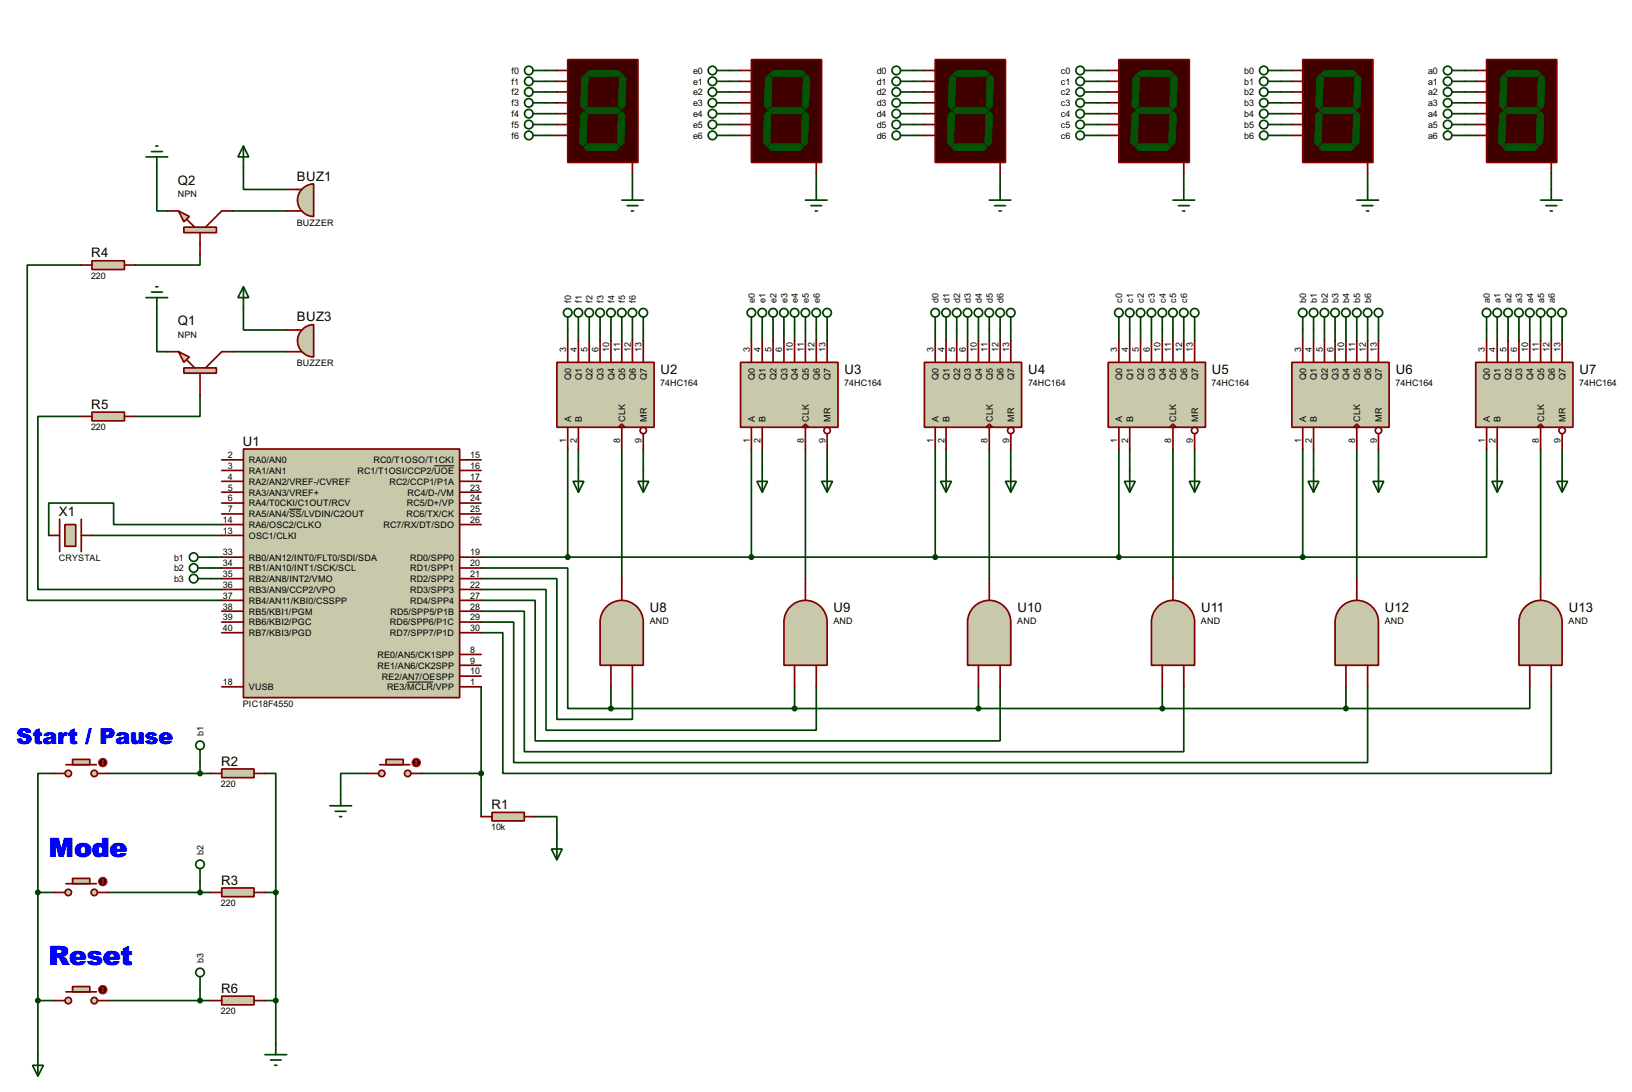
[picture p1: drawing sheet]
<svg xmlns="http://www.w3.org/2000/svg" width="383mm" height="256mm" viewBox="0 0 383 256" stroke-linecap="round" stroke-linejoin="round" font-family="sans-serif">
<g fill="none" stroke="#004000" stroke-width=".4">
<path d="M128.3 19.1h2.6M128.3 16.6h2.6M171.5 19.1h2.5M171.5 16.6h2.5M214.7 19.1h2.5M214.7 16.6h2.5M257.9 19.1h2.5M257.9 16.6h2.5M301 19.1h2.6M301 16.6h2.6M344.2 19.1h2.6M344.2 16.6h2.6"/>
<path d="M36.9 39.4v10.2h2.5M57.2 39.4v5.1h10.2M128.3 31.8h2.6M128.3 29.3h2.6M128.3 26.7h2.6M128.3 24.2h2.6M128.3 21.6h2.6M171.5 31.8h2.5M171.5 29.3h2.5M171.5 26.7h2.5M171.5 24.2h2.5M171.5 21.6h2.5"/>
<path d="M214.7 31.8h2.5M214.7 29.3h2.5M214.7 26.7h2.5M214.7 24.2h2.5M214.7 21.6h2.5M257.9 31.8h2.5M257.9 29.3h2.5M257.9 26.7h2.5M257.9 24.2h2.5M257.9 21.6h2.5M301 31.8h2.6M301 29.3h2.6"/>
<path d="M301 26.7h2.6M301 24.2h2.6M301 21.6h2.6M344.2 31.8h2.6M344.2 29.3h2.6M344.2 26.7h2.6M344.2 24.2h2.6M344.2 21.6h2.6M47 59.7v2.6h-15.2M54.7 49.6h12.7M148.6 40.7v3.8M191.8 40.7v3.8"/>
<path d="M235 40.7v3.8M278.2 40.7v3.8M321.4 40.7v3.8M364.5 40.7v3.8M19.1 62.3h-12.7v78.7h45.7M36.9 72.4v10.2h2.5M57.2 72.4v5.1h10.2M133.4 77.5v2.6M135.9 77.5v2.6M138.5 77.5v2.6M141 77.5v2.6M143.6 77.5v2.6"/>
<path d="M146.1 77.5v2.6M148.6 77.5v2.6M151.2 77.5v2.6M176.6 77.5v2.6M179.1 77.5v2.6M181.7 77.5v2.6M184.2 77.5v2.6M186.7 77.5v2.6M189.3 77.5v2.6M191.8 77.5v2.6M194.4 77.5v2.6M219.8 77.5v2.6"/>
<path d="M222.3 77.5v2.6M224.8 77.5v2.6M227.4 77.5v2.6M229.9 77.5v2.6M232.5 77.5v2.6M235 77.5v2.6M237.5 77.5v2.6M262.9 77.5v2.6M265.5 77.5v2.6M268 77.5v2.6M270.6 77.5v2.6M273.1 77.5v2.6"/>
<path d="M275.6 77.5v2.6M278.2 77.5v2.6M280.7 77.5v2.6M306.1 77.5v2.6M308.7 77.5v2.6M311.2 77.5v2.6M313.7 77.5v2.6M316.3 77.5v2.6M318.8 77.5v2.6M321.4 77.5v2.6M323.9 77.5v2.6M349.3 77.5v2.6"/>
<path d="M351.8 77.5v2.6M354.4 77.5v2.6M356.9 77.5v2.6M359.5 77.5v2.6M362 77.5v2.6M364.5 77.5v2.6M367.1 77.5v2.6M19.1 97.8h-10.2v40.7h43.2M47 92.8v5h-15.2M54.7 82.6h12.7M133.4 105.5v25.4M135.9 105.5v5"/>
<path d="M146.1 105.5v30.4M151.2 105.5v5M176.6 105.5v25.4M179.1 105.5v5M189.3 105.5v30.4M194.4 105.5v5M219.8 105.5v25.4M222.3 105.5v5M232.5 105.5v30.4M237.5 105.5v5M262.9 105.5v25.4M265.5 105.5v5"/>
<path d="M275.6 105.5v30.4M280.7 105.5v5M306.1 105.5v25.4M308.7 105.5v5M318.8 105.5v30.4M323.9 105.5v5M349.3 105.5v25.4h-43.2M351.8 105.5v5M362 105.5v30.4M367.1 105.5v5M21.6 125.8h30.5M49.6 130.9h2.5"/>
<path d="M49.6 133.4h2.5M49.6 135.9h2.5M52.1 123.2h-25.4v-5h-15.2v7.6M113.1 135.9h17.8v33.1h17.7v-7.7M113.1 138.5h15.2v33h63.5v-10.2M113.1 133.4h20.3v33h10.2M113.1 130.9h193M113.1 141h12.7v33h109.2v-12.7M113.1 143.6h10.1v33h155v-15.3M113.1 146.1h7.6v33h200.7v-17.8M113.1 148.6h5.1v33.1h246.3v-20.4M47 179.1v2.6"/>
<path d="M113.1 161.3v30.5M143.6 161.3v5.1M143.6 166.4h172.7M186.7 161.3v5.1M229.9 161.3v5.1M273.1 161.3v5.1M316.3 161.3v5.1M359.5 161.3v5.1h-43.2M12.8 181.7h-3.9v27.9M25.5 181.7h24.1M62.3 181.7h2.5v27.9M86.4 181.7h-6.3v5"/>
<path d="M99.1 181.7h14M125.8 191.8h5.1v5.1M8.9 209.6h3.9M8.9 209.6v38.1M25.5 209.6h24.1M47 207.1v2.5M62.3 209.6h2.5M64.8 209.6v35.6M8.9 235h3.9M25.5 235h24.1M47 232.5v2.5M62.3 235h2.5"/>
</g>
<path d="M57.2 105.5h50.8v58.4h-50.8z" fill="#c8c8aa" stroke="#800000" stroke-width=".4"/>
<g fill="none" stroke="#800000" stroke-width=".4">
<path d="M52.1 108h5.1M52.1 110.5h5.1M52.1 113.1h5.1M52.1 115.6h5.1M52.1 118.2h5.1M108 108h5.1M108 110.5h5.1M108 113.1h5.1M108 115.6h5.1M108 118.2h5.1M14 122v7.6M19.1 122v7.6"/>
<path d="M52.1 120.7h5.1M52.1 123.2h5.1M52.1 125.8h5.1M52.1 130.9h5.1M52.1 133.4h5.1M52.1 135.9h5.1M52.1 138.5h5.1M108 120.7h5.1M108 123.2h5.1M108 130.9h5.1M108 133.4h5.1M108 135.9h5.1"/>
<path d="M108 138.5h5.1M52.1 141h5.1M52.1 143.6h5.1M52.1 146.1h5.1M52.1 148.6h5.1M108 141h5.1M108 143.6h5.1M108 146.1h5.1M108 148.6h5.1M108 153.7h5.1M108 156.3h5.1M108 158.8h5.1"/>
<path d="M52.1 161.3h5.1M108 161.3h5.1"/>
</g>
<path d="M68 119.6h2.9M102 109.4h4.7M95.7 160.2h6.1" fill="none" stroke="#000" stroke-width=".23"/>
<path d="M15.3 123.2h2.5v5.1h-2.5z" fill="#c8c8aa" stroke="#800000" stroke-width=".4"/>
<path d="M11.5 125.8h2.5M19.1 125.8h2.5" fill="none" stroke="#800000" stroke-width=".4"/>
<path d="M130.9 85.1h22.8v15.3h-22.8z" fill="#c8c8aa" stroke="#800000" stroke-width=".4"/>
<g fill="none" stroke="#800000" stroke-width=".4">
<path d="M133.4 80.1v5M135.9 80.1v5M138.5 80.1v5M141 80.1v5M143.6 80.1v5M146.1 80.1v5M148.6 80.1v5M151.2 80.1v5M133.4 100.4v5.1M135.9 100.4v5.1M145.3 100.4l.8-.8 .8 .8zM146.1 100.4v5.1"/>
<path d="M151.2 101.9v3.6"/>
<circle cx="151.1" cy="101.1" r=".75"/>
</g>
<path d="M174 85.1h22.9v15.3h-22.9z" fill="#c8c8aa" stroke="#800000" stroke-width=".4"/>
<g fill="none" stroke="#800000" stroke-width=".4">
<path d="M176.6 80.1v5M179.1 80.1v5M181.7 80.1v5M184.2 80.1v5M186.7 80.1v5M189.3 99.6l.7 .8h-1.5zM189.3 80.1v5M191.8 80.1v5M194.4 80.1v5M176.6 100.4v5.1M179.1 100.4v5.1M189.3 100.4v5.1"/>
<path d="M194.4 101.9v3.6"/>
<circle cx="194.3" cy="101.1" r=".75"/>
</g>
<path d="M217.2 85.1h22.9v15.3h-22.9z" fill="#c8c8aa" stroke="#800000" stroke-width=".4"/>
<g fill="none" stroke="#800000" stroke-width=".4">
<path d="M219.8 80.1v5M222.3 80.1v5M224.8 80.1v5M227.4 80.1v5M229.9 80.1v5M232.5 80.1v5M235 80.1v5M237.5 80.1v5M219.8 100.4v5.1M222.3 100.4v5.1M231.7 100.4l.8-.8 .7 .8zM232.5 100.4v5.1"/>
<path d="M237.5 101.9v3.6"/>
<circle cx="237.5" cy="101.1" r=".75"/>
</g>
<path d="M260.4 85.1h22.9v15.3h-22.9z" fill="#c8c8aa" stroke="#800000" stroke-width=".4"/>
<g fill="none" stroke="#800000" stroke-width=".4">
<path d="M262.9 80.1v5M265.5 80.1v5M268 80.1v5M270.6 80.1v5M273.1 80.1v5M275.6 99.6l.8 .8h-1.5zM275.6 80.1v5M278.2 80.1v5M280.7 80.1v5M262.9 100.4v5.1M265.5 100.4v5.1M275.6 100.4v5.1"/>
<path d="M280.7 101.9v3.6"/>
<circle cx="280.7" cy="101.1" r=".75"/>
</g>
<path d="M303.6 85.1h22.8v15.3h-22.8z" fill="#c8c8aa" stroke="#800000" stroke-width=".4"/>
<g fill="none" stroke="#800000" stroke-width=".4">
<path d="M306.1 80.1v5M308.7 80.1v5M311.2 80.1v5M313.7 80.1v5M316.3 80.1v5M318.8 80.1v5M321.4 80.1v5M323.9 80.1v5M306.1 100.4v5.1M308.7 100.4v5.1M318.1 100.4l.7-.8 .8 .8zM318.8 100.4v5.1"/>
<path d="M323.9 101.9v3.6"/>
<circle cx="323.9" cy="101.1" r=".75"/>
</g>
<path d="M346.8 85.1h22.8v15.3h-22.8z" fill="#c8c8aa" stroke="#800000" stroke-width=".4"/>
<g fill="none" stroke="#800000" stroke-width=".4">
<path d="M349.3 80.1v5M351.8 80.1v5M354.4 80.1v5M356.9 80.1v5M359.5 80.1v5M362 80.1v5M364.5 80.1v5M367.1 80.1v5M349.3 100.4v5.1M351.8 100.4v5.1M361.2 100.4l.8-.8 .8 .8zM362 100.4v5.1"/>
<path d="M367.1 101.9v3.6"/>
<circle cx="367" cy="101.1" r=".75"/>
</g>
<path d="M142.2 142.8a5.1 5.1 0 0 1 5.6-1.5 5.1 5.1 0 0 1 3.4 4.8v10.2h-10.2v-10.2a5.1 5.1 0 0 1 1.2-3.3z" fill-rule="evenodd" fill="#c8c8aa" stroke="#800000" stroke-width=".4"/>
<path d="M146.1 135.9v5.1M143.6 156.3v5M148.6 156.3v5" fill="none" stroke="#800000" stroke-width=".4"/>
<path d="M186 142.2a5.1 5.1 0 0 1 5.4-.7 5.1 5.1 0 0 1 3 4.6v10.2h-10.2v-10.2a5.1 5.1 0 0 1 1.8-3.9z" fill-rule="evenodd" fill="#c8c8aa" stroke="#800000" stroke-width=".4"/>
<path d="M189.3 135.9v5.1M186.7 156.3v5M191.8 156.3v5" fill="none" stroke="#800000" stroke-width=".4"/>
<path d="M228.6 142.8a5.1 5.1 0 0 1 5.6-1.5 5.1 5.1 0 0 1 3.3 4.8v10.2h-10.1v-10.2a5.1 5.1 0 0 1 1.2-3.3z" fill-rule="evenodd" fill="#c8c8aa" stroke="#800000" stroke-width=".4"/>
<path d="M232.5 135.9v5.1M229.9 156.3v5M235 156.3v5" fill="none" stroke="#800000" stroke-width=".4"/>
<path d="M272.4 142.2a5.1 5.1 0 0 1 5.4-.7 5.1 5.1 0 0 1 2.9 4.6v10.2h-10.1v-10.2a5.1 5.1 0 0 1 1.8-3.9z" fill-rule="evenodd" fill="#c8c8aa" stroke="#800000" stroke-width=".4"/>
<path d="M275.6 135.9v5.1M273.1 156.3v5M278.2 156.3v5" fill="none" stroke="#800000" stroke-width=".4"/>
<path d="M314.9 142.8a5.1 5.1 0 0 1 5.7-1.5 5.1 5.1 0 0 1 3.3 4.8v10.2h-10.2v-10.2a5.1 5.1 0 0 1 1.2-3.3z" fill-rule="evenodd" fill="#c8c8aa" stroke="#800000" stroke-width=".4"/>
<path d="M318.8 135.9v5.1M316.3 156.3v5M321.4 156.3v5" fill="none" stroke="#800000" stroke-width=".4"/>
<path d="M358.7 142.2a5.1 5.1 0 0 1 5.4-.7 5.1 5.1 0 0 1 3 4.6v10.2h-10.2v-10.2a5.1 5.1 0 0 1 1.8-3.9z" fill-rule="evenodd" fill="#c8c8aa" stroke="#800000" stroke-width=".4"/>
<path d="M362 135.9v5.1M359.5 156.3v5M364.5 156.3v5" fill="none" stroke="#800000" stroke-width=".4"/>
<g fill="#004000" stroke="#004000" stroke-width=".4">
<circle cx="133.4" cy="130.9" r=".5"/>
<circle cx="176.5" cy="130.9" r=".5"/>
<circle cx="219.7" cy="130.9" r=".5"/>
<circle cx="262.9" cy="130.9" r=".5"/>
<circle cx="306.1" cy="130.9" r=".5"/>
<circle cx="143.5" cy="166.4" r=".5"/>
<circle cx="186.7" cy="166.4" r=".5"/>
<circle cx="229.9" cy="166.4" r=".5"/>
<circle cx="273.1" cy="166.4" r=".5"/>
<circle cx="316.2" cy="166.4" r=".5"/>
</g>
<g fill="none" stroke="#004000" stroke-width=".4">
<path d="M134.7 113.1h2.5l-1.3 2.5zM135.9 110.5v5.1M149.9 113.1h2.6l-1.3 2.5zM151.2 110.5v5.1M177.9 113.1h2.5l-1.3 2.5zM179.1 110.5v5.1M193.1 113.1h2.5l-1.2 2.5zM194.4 110.5v5.1M221 113.1h2.6l-1.3 2.5zM222.3 110.5v5.1M236.3 113.1h2.5l-1.3 2.5zM237.5 110.5v5.1"/>
<path d="M264.2 113.1h2.6l-1.3 2.5zM265.5 110.5v5.1M279.5 113.1h2.5l-1.3 2.5zM280.7 110.5v5.1M307.4 113.1h2.5l-1.2 2.5zM308.7 110.5v5.1M322.6 113.1h2.6l-1.3 2.5zM323.9 110.5v5.1M350.6 113.1h2.5l-1.3 2.5zM351.8 110.5v5.1M365.8 113.1h2.6l-1.3 2.5zM367.1 110.5v5.1"/>
</g>
<path d="M133.4 14h16.5v24.2h-16.5z" fill="#400000" stroke="#800000" stroke-width=".4"/>
<g fill="#035205" stroke="#035205" stroke-width=".23">
<path d="M138.5 16.6h6.8l.8 .7-.8 .8h-6.8l-.8-.8z" fill-rule="evenodd"/>
<path d="M145.6 18.3l.8-.7 .7 .7-.2 6.6-.8 .8-.8-.8z" fill-rule="evenodd"/>
<path d="M137.5 26l.7-.8h6.9l.8 .8-.8 .7h-6.9z" fill-rule="evenodd"/>
<path d="M136.7 18.3l.8-.7 .7 .7-.2 6.6-.8 .8-.7-.8z" fill-rule="evenodd"/>
<path d="M145.3 27l.8-.8 .8 .8-.3 6.6-.7 .7-.8-.7z" fill-rule="evenodd"/>
<path d="M137.2 34.6l.8-.8h6.8l.8 .8-.8 .8h-6.8z" fill-rule="evenodd"/>
<path d="M136.5 27l.7-.8 .8 .8-.3 6.6-.7 .7-.8-.7z" fill-rule="evenodd"/>
</g>
<path d="M130.9 16.6h2.5M130.9 19.1h2.5M130.9 21.6h2.5M130.9 24.2h2.5M130.9 26.7h2.5M130.9 29.3h2.5M130.9 31.8h2.5M148.6 38.2v2.5" fill="none" stroke="#800000" stroke-width=".4"/>
<path d="M176.6 14h16.5v24.2h-16.5z" fill="#400000" stroke="#800000" stroke-width=".4"/>
<g fill="#035205" stroke="#035205" stroke-width=".23">
<path d="M180.9 17.3l.8-.7h6.8l.8 .7-.8 .8h-6.8z" fill-rule="evenodd"/>
<path d="M188.8 18.3l.7-.7 .8 .7-.3 6.6-.7 .8-.8-.8z" fill-rule="evenodd"/>
<path d="M180.6 26l.8-.8h6.9l.7 .8-.7 .7h-6.9z" fill-rule="evenodd"/>
<path d="M179.9 18.3l.7-.7 .8 .7-.2 6.6-.8 .8-.8-.8z" fill-rule="evenodd"/>
<path d="M188.5 27l.8-.8 .7 .8-.2 6.6-.8 .7-.7-.7z" fill-rule="evenodd"/>
<path d="M180.4 34.6l.8-.8h6.8l.8 .8-.8 .8h-6.8z" fill-rule="evenodd"/>
<path d="M179.6 27l.8-.8 .8 .8-.3 6.6-.8 .7-.7-.7z" fill-rule="evenodd"/>
</g>
<path d="M174 16.6h2.6M174 19.1h2.6M174 21.6h2.6M174 24.2h2.6M174 26.7h2.6M174 29.3h2.6M174 31.8h2.6M191.8 38.2v2.5" fill="none" stroke="#800000" stroke-width=".4"/>
<path d="M219.8 14h16.5v24.2h-16.5z" fill="#400000" stroke="#800000" stroke-width=".4"/>
<g fill="#035205" stroke="#035205" stroke-width=".23">
<path d="M224.1 17.3l.7-.7h6.9l.8 .7-.8 .8h-6.9z" fill-rule="evenodd"/>
<path d="M232 18.3l.7-.7 .8 .7-.3 6.6-.7 .8-.8-.8z" fill-rule="evenodd"/>
<path d="M224.6 25.2h6.8l.8 .8-.8 .7h-6.8l-.8-.7z" fill-rule="evenodd"/>
<path d="M223.1 18.3l.7-.7 .8 .7-.3 6.6-.7 .8-.8-.8z" fill-rule="evenodd"/>
<path d="M231.7 27l.8-.8 .7 .8-.2 6.6-.8 .7-.8-.7z" fill-rule="evenodd"/>
<path d="M223.6 34.6l.7-.8h6.9l.8 .8-.8 .8h-6.9z" fill-rule="evenodd"/>
<path d="M222.8 27l.8-.8 .7 .8-.2 6.6-.8 .7-.7-.7z" fill-rule="evenodd"/>
</g>
<path d="M217.2 16.6h2.6M217.2 19.1h2.6M217.2 21.6h2.6M217.2 24.2h2.6M217.2 26.7h2.6M217.2 29.3h2.6M217.2 31.8h2.6M235 38.2v2.5" fill="none" stroke="#800000" stroke-width=".4"/>
<path d="M262.9 14h16.6v24.2h-16.6z" fill="#400000" stroke="#800000" stroke-width=".4"/>
<g fill="#035205" stroke="#035205" stroke-width=".23">
<path d="M267.3 17.3l.7-.7h6.9l.7 .7-.7 .8h-6.9z" fill-rule="evenodd"/>
<path d="M275.9 17.6l.8 .7-.3 6.6-.8 .8-.7-.8 .2-6.6z" fill-rule="evenodd"/>
<path d="M267 26l.8-.8h6.8l.8 .8-.8 .7h-6.8z" fill-rule="evenodd"/>
<path d="M266.2 18.3l.8-.7 .8 .7-.3 6.6-.7 .8-.8-.8z" fill-rule="evenodd"/>
<path d="M275.6 26.2l.8 .8-.2 6.6-.8 .7-.8-.7 .3-6.6z" fill-rule="evenodd"/>
<path d="M267.5 33.8h6.9l.7 .8-.7 .8h-6.9l-.7-.8z" fill-rule="evenodd"/>
<path d="M266 27l.8-.8 .7 .8-.2 6.6-.8 .7-.8-.7z" fill-rule="evenodd"/>
</g>
<path d="M260.4 16.6h2.5M260.4 19.1h2.5M260.4 21.6h2.5M260.4 24.2h2.5M260.4 26.7h2.5M260.4 29.3h2.5M260.4 31.8h2.5M278.2 38.2v2.5" fill="none" stroke="#800000" stroke-width=".4"/>
<path d="M306.1 14h16.5v24.2h-16.5z" fill="#400000" stroke="#800000" stroke-width=".4"/>
<g fill="#035205" stroke="#035205" stroke-width=".23">
<path d="M310.4 17.3l.8-.7h6.9l.7 .7-.7 .8h-6.9z" fill-rule="evenodd"/>
<path d="M319.1 17.6l.7 .7-.2 6.6-.8 .8-.7-.8 .2-6.6z" fill-rule="evenodd"/>
<path d="M310.2 26l.8-.8h6.8l.8 .8-.8 .7h-6.8z" fill-rule="evenodd"/>
<path d="M309.4 18.3l.8-.7 .8 .7-.3 6.6-.8 .8-.7-.8z" fill-rule="evenodd"/>
<path d="M318.1 27l.7-.8 .8 .8-.3 6.6-.7 .7-.8-.7z" fill-rule="evenodd"/>
<path d="M310.7 33.8h6.9l.7 .8-.7 .8h-6.9l-.8-.8z" fill-rule="evenodd"/>
<path d="M309.9 26.2l.8 .8-.3 6.6-.7 .7-.8-.7 .3-6.6z" fill-rule="evenodd"/>
</g>
<path d="M303.6 16.6h2.5M303.6 19.1h2.5M303.6 21.6h2.5M303.6 24.2h2.5M303.6 26.7h2.5M303.6 29.3h2.5M303.6 31.8h2.5M321.4 38.2v2.5" fill="none" stroke="#800000" stroke-width=".4"/>
<path d="M349.3 14h16.5v24.2h-16.5z" fill="#400000" stroke="#800000" stroke-width=".4"/>
<g fill="#035205" stroke="#035205" stroke-width=".23">
<path d="M353.6 17.3l.8-.7h6.8l.8 .7-.8 .8h-6.8z" fill-rule="evenodd"/>
<path d="M361.5 18.3l.8-.7 .7 .7-.2 6.6-.8 .8-.8-.8z" fill-rule="evenodd"/>
<path d="M353.4 26l.7-.8h6.9l.8 .8-.8 .7h-6.9z" fill-rule="evenodd"/>
<path d="M353.4 17.6l.7 .7-.2 6.6-.8 .8-.7-.8 .2-6.6z" fill-rule="evenodd"/>
<path d="M361.2 27l.8-.8 .8 .8-.3 6.6-.7 .7-.8-.7z" fill-rule="evenodd"/>
<path d="M353.9 33.8h6.8l.8 .8-.8 .8h-6.8l-.8-.8z" fill-rule="evenodd"/>
<path d="M352.4 27l.7-.8 .8 .8-.3 6.6-.7 .7-.8-.7z" fill-rule="evenodd"/>
</g>
<path d="M346.8 16.6h2.5M346.8 19.1h2.5M346.8 21.6h2.5M346.8 24.2h2.5M346.8 26.7h2.5M346.8 29.3h2.5M346.8 31.8h2.5M364.5 38.2v2.5" fill="none" stroke="#800000" stroke-width=".4"/>
<g fill="none" stroke="#004000" stroke-width=".4">
<path d="M125.3 19.1h3M125.3 16.6h3M168.5 19.1h3M168.5 16.6h3M211.6 19.1h3.1M211.6 16.6h3.1M254.8 19.1h3.1M254.8 16.6h3.1M298 19.1h3M298 16.6h3M341.2 19.1h3M341.2 16.6h3"/>
<path d="M125.3 31.8h3M125.3 29.3h3M125.3 26.7h3M125.3 24.2h3M125.3 21.6h3M168.5 31.8h3M168.5 29.3h3M168.5 26.7h3M168.5 24.2h3M168.5 21.6h3M211.6 31.8h3.1M211.6 29.3h3.1"/>
<path d="M211.6 26.7h3.1M211.6 24.2h3.1M211.6 21.6h3.1M254.8 31.8h3.1M254.8 29.3h3.1M254.8 26.7h3.1M254.8 24.2h3.1M254.8 21.6h3.1M298 31.8h3M298 29.3h3M298 26.7h3M298 24.2h3"/>
<path d="M298 21.6h3M341.2 31.8h3M341.2 29.3h3M341.2 26.7h3M341.2 24.2h3M341.2 21.6h3M146.1 47h5.1M147.4 48.3h2.5M148.4 49.6h.5M148.6 44.5v2.5M189.3 47h5.1M190.6 48.3h2.5"/>
<path d="M191.6 49.6h.5M191.8 44.5v2.5M232.5 47h5M233.7 48.3h2.6M234.8 49.6h.5M235 44.5v2.5M275.6 47h5.1M276.9 48.3h2.6M277.9 49.6h.5M278.2 44.5v2.5M318.8 47h5.1M320.1 48.3h2.5"/>
<path d="M321.1 49.6h.5M321.4 44.5v2.5M362 47h5.1M363.3 48.3h2.5M364.3 49.6h.5M364.5 44.5v2.5M133.4 74.5v3M135.9 74.5v3M138.5 74.5v3M141 74.5v3M143.6 74.5v3M146.1 74.5v3"/>
<path d="M148.6 74.5v3M151.2 74.5v3M176.6 74.5v3M179.1 74.5v3M181.7 74.5v3M184.2 74.5v3M186.7 74.5v3M189.3 74.5v3M191.8 74.5v3M194.4 74.5v3M219.8 74.5v3M222.3 74.5v3"/>
<path d="M224.8 74.5v3M227.4 74.5v3M229.9 74.5v3M232.5 74.5v3M235 74.5v3M237.5 74.5v3M262.9 74.5v3M265.5 74.5v3M268 74.5v3M270.6 74.5v3M273.1 74.5v3M275.6 74.5v3"/>
<path d="M278.2 74.5v3M280.7 74.5v3M306.1 74.5v3M308.7 74.5v3M311.2 74.5v3M313.7 74.5v3M316.3 74.5v3M318.8 74.5v3M321.4 74.5v3M323.9 74.5v3M349.3 74.5v3M351.8 74.5v3"/>
<path d="M354.4 74.5v3M356.9 74.5v3M359.5 74.5v3M362 74.5v3M364.5 74.5v3M367.1 74.5v3"/>
<circle cx="124.2" cy="19.1" r="1"/>
<circle cx="124.2" cy="16.6" r="1"/>
<circle cx="167.4" cy="16.6" r="1"/>
<circle cx="167.4" cy="19.1" r="1"/>
<circle cx="210.6" cy="19.1" r="1"/>
<circle cx="210.6" cy="16.6" r="1"/>
<circle cx="253.8" cy="19.1" r="1"/>
<circle cx="253.8" cy="16.6" r="1"/>
<circle cx="296.9" cy="19.1" r="1"/>
<circle cx="296.9" cy="16.6" r="1"/>
<circle cx="340.1" cy="16.6" r="1"/>
<circle cx="340.1" cy="19.1" r="1"/>
<circle cx="124.2" cy="29.3" r="1"/>
<circle cx="124.2" cy="31.8" r="1"/>
<circle cx="124.2" cy="26.7" r="1"/>
<circle cx="124.2" cy="24.2" r="1"/>
<circle cx="124.2" cy="21.6" r="1"/>
<circle cx="167.4" cy="31.8" r="1"/>
<circle cx="167.4" cy="29.3" r="1"/>
<circle cx="167.4" cy="26.7" r="1"/>
<circle cx="167.4" cy="24.2" r="1"/>
<circle cx="167.4" cy="21.6" r="1"/>
<circle cx="210.6" cy="29.3" r="1"/>
<circle cx="210.6" cy="31.8" r="1"/>
<circle cx="210.6" cy="26.7" r="1"/>
<circle cx="210.6" cy="24.2" r="1"/>
<circle cx="210.6" cy="21.6" r="1"/>
<circle cx="253.8" cy="31.8" r="1"/>
<circle cx="253.8" cy="29.3" r="1"/>
<circle cx="253.8" cy="26.7" r="1"/>
<circle cx="253.8" cy="24.2" r="1"/>
<circle cx="253.8" cy="21.6" r="1"/>
<circle cx="296.9" cy="31.8" r="1"/>
<circle cx="296.9" cy="29.3" r="1"/>
<circle cx="296.9" cy="26.7" r="1"/>
<circle cx="296.9" cy="21.6" r="1"/>
<circle cx="296.9" cy="24.2" r="1"/>
<circle cx="340.1" cy="26.7" r="1"/>
<circle cx="340.1" cy="31.8" r="1"/>
<circle cx="340.1" cy="29.3" r="1"/>
<circle cx="340.1" cy="24.2" r="1"/>
<circle cx="340.1" cy="21.6" r="1"/>
<circle cx="133.4" cy="73.5" r="1"/>
<circle cx="135.9" cy="73.5" r="1"/>
<circle cx="138.4" cy="73.5" r="1"/>
<circle cx="141" cy="73.5" r="1"/>
<circle cx="143.5" cy="73.5" r="1"/>
<circle cx="146.1" cy="73.5" r="1"/>
<circle cx="148.6" cy="73.5" r="1"/>
<circle cx="151.1" cy="73.5" r="1"/>
<circle cx="176.5" cy="73.5" r="1"/>
<circle cx="179.1" cy="73.5" r="1"/>
<circle cx="181.6" cy="73.5" r="1"/>
<circle cx="184.2" cy="73.5" r="1"/>
<circle cx="186.7" cy="73.5" r="1"/>
<circle cx="189.2" cy="73.5" r="1"/>
<circle cx="191.8" cy="73.5" r="1"/>
<circle cx="194.3" cy="73.5" r="1"/>
<circle cx="219.7" cy="73.5" r="1"/>
<circle cx="222.3" cy="73.5" r="1"/>
<circle cx="224.8" cy="73.5" r="1"/>
<circle cx="227.3" cy="73.5" r="1"/>
<circle cx="229.9" cy="73.5" r="1"/>
<circle cx="232.4" cy="73.5" r="1"/>
<circle cx="235" cy="73.5" r="1"/>
<circle cx="237.5" cy="73.5" r="1"/>
<circle cx="262.9" cy="73.5" r="1"/>
<circle cx="265.4" cy="73.5" r="1"/>
<circle cx="268" cy="73.5" r="1"/>
<circle cx="270.5" cy="73.5" r="1"/>
<circle cx="273.1" cy="73.5" r="1"/>
<circle cx="275.6" cy="73.5" r="1"/>
<circle cx="278.1" cy="73.5" r="1"/>
<circle cx="280.7" cy="73.5" r="1"/>
<circle cx="306.1" cy="73.5" r="1"/>
<circle cx="308.6" cy="73.5" r="1"/>
<circle cx="311.2" cy="73.5" r="1"/>
<circle cx="313.7" cy="73.5" r="1"/>
<circle cx="316.2" cy="73.5" r="1"/>
<circle cx="318.8" cy="73.5" r="1"/>
<circle cx="321.3" cy="73.5" r="1"/>
<circle cx="323.9" cy="73.5" r="1"/>
<circle cx="349.3" cy="73.5" r="1"/>
<circle cx="351.8" cy="73.5" r="1"/>
<circle cx="354.3" cy="73.5" r="1"/>
<circle cx="356.9" cy="73.5" r="1"/>
<circle cx="359.4" cy="73.5" r="1"/>
<circle cx="362" cy="73.5" r="1"/>
<circle cx="364.5" cy="73.5" r="1"/>
<circle cx="367" cy="73.5" r="1"/>
</g>
<g fill="#c8c8aa" stroke="#800000" stroke-width=".4">
<circle cx="95.8" cy="181.7" r=".75"/>
<circle cx="89.7" cy="181.7" r=".75"/>
</g>
<path d="M89.2 179.6h7.1" fill="none" stroke="#800000" stroke-width=".4"/>
<path d="M90.7 178.4h4.1v1.2h-4.1z" fill="#c8c8aa" stroke="#800000" stroke-width=".4"/>
<path d="M86.4 181.7h2.6M96.6 181.7h2.5" fill="none" stroke="#800000" stroke-width=".4"/>
<circle cx="97.8" cy="179.1" r="1" fill="#400000" stroke="#f00" stroke-width=".23"/>
<path d="M97.6 179.4l.2 .2M97.8 178.6v1M97.8 178.6l-.2 .3M97.8 178.6l.3 .3M98.1 179.4l-.3 .2" fill="none" stroke="#f00" stroke-width=".23"/>
<path d="M115.6 190.8h7.6v2h-7.6z" fill="#c8c8aa" stroke="#800000" stroke-width=".4"/>
<path d="M113.1 191.8h2.5M123.2 191.8h2.6" fill="none" stroke="#800000" stroke-width=".4"/>
<path d="M77.5 189.3h5.1M78.8 190.6h2.5M79.8 191.8h.5M80.1 186.7v2.6M7.7 250.2h2.5l-1.3 2.6zM8.9 247.7v5.1" fill="none" stroke="#004000" stroke-width=".4"/>
<g fill="#c8c8aa" stroke="#800000" stroke-width=".4">
<circle cx="22.1" cy="181.7" r=".75"/>
<circle cx="16" cy="181.7" r=".75"/>
</g>
<path d="M15.5 179.6h7.2" fill="none" stroke="#800000" stroke-width=".4"/>
<path d="M17.1 178.4h4v1.2h-4z" fill="#c8c8aa" stroke="#800000" stroke-width=".4"/>
<path d="M12.8 181.7h2.5M22.9 181.7h2.6" fill="none" stroke="#800000" stroke-width=".4"/>
<circle cx="24.1" cy="179.1" r="1" fill="#400000" stroke="#f00" stroke-width=".23"/>
<path d="M23.9 179.4l.3 .2M24.2 178.6v1M24.2 178.6l-.3 .3M24.2 178.6l.2 .3M24.4 179.4l-.2 .2" fill="none" stroke="#f00" stroke-width=".23"/>
<g fill="#c8c8aa" stroke="#800000" stroke-width=".4">
<circle cx="22.1" cy="209.6" r=".75"/>
<circle cx="16" cy="209.6" r=".75"/>
</g>
<path d="M15.5 207.6h7.2" fill="none" stroke="#800000" stroke-width=".4"/>
<path d="M17.1 206.3h4v1.3h-4z" fill="#c8c8aa" stroke="#800000" stroke-width=".4"/>
<path d="M12.8 209.6h2.5M22.9 209.6h2.6" fill="none" stroke="#800000" stroke-width=".4"/>
<circle cx="24.1" cy="207.1" r="1" fill="#400000" stroke="#f00" stroke-width=".23"/>
<path d="M23.9 207.3l.3 .3M24.2 206.6v1M24.2 206.6l-.3 .2M24.2 206.6l.2 .2M24.4 207.3l-.2 .3" fill="none" stroke="#f00" stroke-width=".23"/>
<g fill="#004000" stroke="#004000" stroke-width=".4">
<circle cx="113" cy="181.7" r=".5"/>
<circle cx="8.9" cy="209.6" r=".5"/>
</g>
<path d="M57.2 67.4l1.3 2.5h-2.6zM57.2 67.4v5M129.6 199.4h2.5l-1.2 2.6zM130.9 196.9v5.1" fill="none" stroke="#004000" stroke-width=".4"/>
<path d="M52.1 180.6h7.6v2.1h-7.6z" fill="#c8c8aa" stroke="#800000" stroke-width=".4"/>
<path d="M49.6 181.7h2.5M59.7 181.7h2.6" fill="none" stroke="#800000" stroke-width=".4"/>
<path d="M52.1 208.6h7.6v2h-7.6z" fill="#c8c8aa" stroke="#800000" stroke-width=".4"/>
<path d="M49.6 209.6h2.5M59.7 209.6h2.6" fill="none" stroke="#800000" stroke-width=".4"/>
<path d="M42 82.6l2.5 1.3-1.3 1.2z" fill="#c8c8aa" stroke="#800000" stroke-width=".4"/>
<path d="M43.2 86.4h7.7v1.3h-7.7z" fill="#c8c8aa" stroke="#800000" stroke-width=".4"/>
<path d="M39.4 82.6h2.6M44 84.6l1.8 1.8M47 87.7v5.1M54.7 82.6h-2.6l-3.8 3.8" fill="none" stroke="#800000" stroke-width=".4"/>
<path d="M34.3 69.9h5.1M35.6 68.6h2.6M36.6 67.4h.5M36.9 69.9v2.5" fill="none" stroke="#004000" stroke-width=".4"/>
<path d="M71 44.4a3.8 3.8 0 0 1 2.7-1.2v7.7a3.8 3.8 0 0 1-3.5-2.4 3.8 3.8 0 0 1 .8-4.1z" fill-rule="evenodd" fill="#c8c8aa" stroke="#800000" stroke-width=".4"/>
<path d="M67.4 49.6h3.5M67.4 44.5h3.5" fill="none" stroke="#800000" stroke-width=".4"/>
<path d="M57.2 34.3l1.3 2.6h-2.6zM57.2 34.3v5.1" fill="none" stroke="#004000" stroke-width=".4"/>
<path d="M42 49.6l2.5 1.3-1.3 1.2z" fill="#c8c8aa" stroke="#800000" stroke-width=".4"/>
<path d="M43.2 53.4h7.7v1.3h-7.7z" fill="#c8c8aa" stroke="#800000" stroke-width=".4"/>
<path d="M39.4 49.6h2.6M44 51.6l1.8 1.8M47 54.7v5M54.7 49.6h-2.6l-3.8 3.8" fill="none" stroke="#800000" stroke-width=".4"/>
<path d="M34.3 36.9h5.1M35.6 35.6h2.6M36.6 34.3h.5M36.9 36.9v2.5" fill="none" stroke="#004000" stroke-width=".4"/>
<path d="M21.6 61.3h7.7v2h-7.7z" fill="#c8c8aa" stroke="#800000" stroke-width=".4"/>
<path d="M19.1 62.3h2.5M29.3 62.3h2.5" fill="none" stroke="#800000" stroke-width=".4"/>
<path d="M21.6 96.8h7.7v2.1h-7.7z" fill="#c8c8aa" stroke="#800000" stroke-width=".4"/>
<path d="M19.1 97.8h2.5M29.3 97.8h2.5" fill="none" stroke="#800000" stroke-width=".4"/>
<g fill="#c8c8aa" stroke="#800000" stroke-width=".4">
<circle cx="22.1" cy="235" r=".75"/>
<circle cx="16" cy="235" r=".75"/>
</g>
<path d="M15.5 233h7.2" fill="none" stroke="#800000" stroke-width=".4"/>
<path d="M17.1 231.7h4v1.3h-4z" fill="#c8c8aa" stroke="#800000" stroke-width=".4"/>
<path d="M12.8 235h2.5M22.9 235h2.6" fill="none" stroke="#800000" stroke-width=".4"/>
<circle cx="24.1" cy="232.5" r="1" fill="#400000" stroke="#f00" stroke-width=".23"/>
<path d="M23.9 232.7l.3 .3M24.2 232v1M24.2 232l-.3 .2M24.2 232l.2 .2M24.4 232.7l-.2 .3" fill="none" stroke="#f00" stroke-width=".23"/>
<path d="M52.1 234h7.6v2h-7.6z" fill="#c8c8aa" stroke="#800000" stroke-width=".4"/>
<path d="M49.6 235h2.5M59.7 235h2.6" fill="none" stroke="#800000" stroke-width=".4"/>
<path d="M62.3 247.7h5.1M63.6 249h2.5M64.6 250.2h.5M64.8 245.2v2.5" fill="none" stroke="#004000" stroke-width=".4"/>
<g fill="#004000" stroke="#004000" stroke-width=".4">
<circle cx="8.9" cy="235" r=".5"/>
<circle cx="64.8" cy="235" r=".5"/>
<circle cx="64.8" cy="209.6" r=".5"/>
</g>
<path d="M71 77.4a3.8 3.8 0 0 1 2.7-1.1v7.6a3.8 3.8 0 0 1-3.5-2.4 3.8 3.8 0 0 1 .8-4.1z" fill-rule="evenodd" fill="#c8c8aa" stroke="#800000" stroke-width=".4"/>
<path d="M67.4 77.5h3.5M67.4 82.6h3.5" fill="none" stroke="#800000" stroke-width=".4"/>
<g fill="none" stroke="#004000" stroke-width=".4">
<path d="M46.5 130.9h3.1M46.5 133.4h3.1M46.5 135.9h3.1M47 176.1v3M47 204v3.1M47 229.4v3.1"/>
<circle cx="45.5" cy="133.4" r="1"/>
<circle cx="45.5" cy="135.9" r="1"/>
<circle cx="45.5" cy="130.9" r="1"/>
<circle cx="47" cy="175.1" r="1"/>
<circle cx="47" cy="203" r="1"/>
<circle cx="47" cy="228.4" r="1"/>
</g>
<g fill="#004000" stroke="#004000" stroke-width=".4">
<circle cx="47" cy="181.7" r=".5"/>
<circle cx="47" cy="209.6" r=".5"/>
<circle cx="47" cy="235" r=".5"/>
</g>
<g font-size="8.9" fill="#00f">
<text x="11.6" y="201.4">Mode</text>
<text x="11.6" y="226.8">Reset</text>
</g>
<text font-size="7.3" fill="#00f" x="3.8" y="174.8">Start / Pause</text>
<g font-size="3.5">
<text x="41.8" y="43.4">Q2</text>
<text x="69.8" y="42.4">BUZ1</text>
<text x="21.5" y="60.5">R4</text>
<text x="41.8" y="76.4">Q1</text>
<text x="69.8" y="75.5">BUZ3</text>
<text x="155.2" y="87.8">U2</text>
<text x="198.4" y="87.8">U3</text>
<text x="241.6" y="87.8">U4</text>
<text x="284.8" y="87.8">U5</text>
<text x="328" y="87.8">U6</text>
<text x="371.1" y="87.8">U7</text>
<text x="21.5" y="96">R5</text>
<text x="57.1" y="104.7">U1</text>
<text x="13.9" y="121.2">X1</text>
<text x="152.7" y="143.7">U8</text>
<text x="195.9" y="143.7">U9</text>
<text x="239.1" y="143.7">U10</text>
<text x="282.2" y="143.7">U11</text>
<text x="325.4" y="143.7">U12</text>
<text x="368.6" y="143.7">U13</text>
<text x="52" y="179.8">R2</text>
<text x="115.5" y="190">R1</text>
<text x="52" y="207.8">R3</text>
<text x="52" y="233.2">R6</text>
</g>
<g font-size="2.4">
<text x="120.2" y="17.3">f0</text>
<text x="162.9" y="17.3">e0</text>
<text x="206" y="17.3">d0</text>
<text x="249.3" y="17.3">c0</text>
<text x="292.4" y="17.3">b0</text>
<text x="335.6" y="17.3">a0</text>
<text x="120.2" y="22.4">f2</text>
<text x="120.2" y="19.9">f1</text>
<text x="162.9" y="22.4">e2</text>
<text x="162.9" y="19.9">e1</text>
<text x="206" y="22.4">d2</text>
<text x="206" y="19.9">d1</text>
<text x="249.3" y="22.4">c2</text>
<text x="249.3" y="19.9">c1</text>
<text x="292.4" y="22.4">b2</text>
<text x="292.4" y="19.9">b1</text>
<text x="335.6" y="22.4">a2</text>
<text x="335.6" y="19.9">a1</text>
<text x="120.2" y="27.5">f4</text>
<text x="120.2" y="25">f3</text>
<text x="162.9" y="27.5">e4</text>
<text x="162.9" y="25">e3</text>
<text x="206" y="27.5">d4</text>
<text x="206" y="25">d3</text>
<text x="249.3" y="27.5">c4</text>
<text x="249.3" y="25">c3</text>
<text x="292.4" y="27.5">b4</text>
<text x="292.4" y="25">b3</text>
<text x="335.6" y="27.5">a4</text>
<text x="335.6" y="25">a3</text>
<text x="120.2" y="32.6">f6</text>
<text x="120.2" y="30">f5</text>
<text x="162.9" y="32.6">e6</text>
<text x="162.9" y="30">e5</text>
<text x="206" y="32.6">d6</text>
<text x="206" y="30">d5</text>
<text x="249.3" y="32.6">c6</text>
<text x="249.3" y="30">c5</text>
<text x="292.4" y="32.6">b6</text>
<text x="292.4" y="30">b5</text>
<text x="335.6" y="32.6">a6</text>
<text x="335.6" y="30">a5</text>
<text x="41.8" y="46.3">NPN</text>
<text x="69.7" y="53">BUZZER</text>
<text x="21.4" y="65.5">220</text>
<text x="134.2" y="71.2" transform="rotate(-90 134.2 71.2)">f0</text>
<text x="136.7" y="71.2" transform="rotate(-90 136.7 71.2)">f1</text>
<text x="139.3" y="71.2" transform="rotate(-90 139.3 71.2)">f2</text>
<text x="141.8" y="71.2" transform="rotate(-90 141.8 71.2)">f3</text>
<text x="144.4" y="71.2" transform="rotate(-90 144.4 71.2)">f4</text>
<text x="146.9" y="71.2" transform="rotate(-90 146.9 71.2)">f5</text>
<text x="149.4" y="71.2" transform="rotate(-90 149.4 71.2)">f6</text>
<text x="177.4" y="71.2" transform="rotate(-90 177.4 71.2)">e0</text>
<text x="179.9" y="71.2" transform="rotate(-90 179.9 71.2)">e1</text>
<text x="182.4" y="71.1" transform="rotate(-90 182.4 71.1)">e2</text>
<text x="185" y="71.2" transform="rotate(-90 185 71.2)">e3</text>
<text x="187.5" y="71.2" transform="rotate(-90 187.5 71.2)">e4</text>
<text x="190.1" y="71.2" transform="rotate(-90 190.1 71.2)">e5</text>
<text x="192.6" y="71.2" transform="rotate(-90 192.6 71.2)">e6</text>
<text x="220.6" y="71.2" transform="rotate(-90 220.6 71.2)">d0</text>
<text x="223.1" y="71.2" transform="rotate(-90 223.1 71.2)">d1</text>
<text x="225.6" y="71.2" transform="rotate(-90 225.6 71.2)">d2</text>
<text x="228.2" y="71.2" transform="rotate(-90 228.2 71.2)">d3</text>
<text x="230.7" y="71.2" transform="rotate(-90 230.7 71.2)">d4</text>
<text x="233.3" y="71.2" transform="rotate(-90 233.3 71.2)">d5</text>
<text x="235.8" y="71.2" transform="rotate(-90 235.8 71.2)">d6</text>
<text x="263.7" y="71.2" transform="rotate(-90 263.7 71.2)">c0</text>
<text x="266.3" y="71.2" transform="rotate(-90 266.3 71.2)">c1</text>
<text x="268.8" y="71.1" transform="rotate(-90 268.8 71.1)">c2</text>
<text x="271.4" y="71.2" transform="rotate(-90 271.4 71.2)">c3</text>
<text x="273.9" y="71.2" transform="rotate(-90 273.9 71.2)">c4</text>
<text x="276.4" y="71.2" transform="rotate(-90 276.4 71.2)">c5</text>
<text x="279" y="71.2" transform="rotate(-90 279 71.2)">c6</text>
<text x="306.9" y="71.1" transform="rotate(-90 306.9 71.1)">b0</text>
<text x="309.5" y="71.2" transform="rotate(-90 309.5 71.2)">b1</text>
<text x="312" y="71.1" transform="rotate(-90 312 71.1)">b2</text>
<text x="314.5" y="71.2" transform="rotate(-90 314.5 71.2)">b3</text>
<text x="317.1" y="71.2" transform="rotate(-90 317.1 71.2)">b4</text>
<text x="319.6" y="71.1" transform="rotate(-90 319.6 71.1)">b5</text>
<text x="322.2" y="71.2" transform="rotate(-90 322.2 71.2)">b6</text>
<text x="350.1" y="71.2" transform="rotate(-90 350.1 71.2)">a0</text>
<text x="352.6" y="71.2" transform="rotate(-90 352.6 71.2)">a1</text>
<text x="355.2" y="71.2" transform="rotate(-90 355.2 71.2)">a2</text>
<text x="357.7" y="71.1" transform="rotate(-90 357.7 71.1)">a3</text>
<text x="360.3" y="71.2" transform="rotate(-90 360.3 71.2)">a4</text>
<text x="362.8" y="71.2" transform="rotate(-90 362.8 71.2)">a5</text>
<text x="365.3" y="71.2" transform="rotate(-90 365.3 71.2)">a6</text>
<text x="41.8" y="79.3">NPN</text>
<text x="133" y="82.6" transform="rotate(-90 133 82.6)">3</text>
<text x="135.5" y="82.6" transform="rotate(-90 135.5 82.6)">4</text>
<text x="138.1" y="82.6" transform="rotate(-90 138.1 82.6)">5</text>
<text x="140.6" y="82.6" transform="rotate(-90 140.6 82.6)">6</text>
<text x="143.2" y="82.6" transform="rotate(-90 143.2 82.6)">10</text>
<text x="145.7" y="82.6" transform="rotate(-90 145.7 82.6)">11</text>
<text x="148.2" y="82.6" transform="rotate(-90 148.2 82.6)">12</text>
<text x="150.8" y="82.6" transform="rotate(-90 150.8 82.6)">13</text>
<text x="176.2" y="82.6" transform="rotate(-90 176.2 82.6)">3</text>
<text x="178.7" y="82.6" transform="rotate(-90 178.7 82.6)">4</text>
<text x="181.3" y="82.6" transform="rotate(-90 181.3 82.6)">5</text>
<text x="183.8" y="82.6" transform="rotate(-90 183.8 82.6)">6</text>
<text x="186.3" y="82.6" transform="rotate(-90 186.3 82.6)">10</text>
<text x="188.9" y="82.6" transform="rotate(-90 188.9 82.6)">11</text>
<text x="191.4" y="82.6" transform="rotate(-90 191.4 82.6)">12</text>
<text x="194" y="82.6" transform="rotate(-90 194 82.6)">13</text>
<text x="219.4" y="82.6" transform="rotate(-90 219.4 82.6)">3</text>
<text x="221.9" y="82.6" transform="rotate(-90 221.9 82.6)">4</text>
<text x="224.4" y="82.6" transform="rotate(-90 224.4 82.6)">5</text>
<text x="227" y="82.6" transform="rotate(-90 227 82.6)">6</text>
<text x="229.5" y="82.6" transform="rotate(-90 229.5 82.6)">10</text>
<text x="232.1" y="82.6" transform="rotate(-90 232.1 82.6)">11</text>
<text x="234.6" y="82.6" transform="rotate(-90 234.6 82.6)">12</text>
<text x="237.1" y="82.6" transform="rotate(-90 237.1 82.6)">13</text>
<text x="262.5" y="82.6" transform="rotate(-90 262.5 82.6)">3</text>
<text x="265.1" y="82.6" transform="rotate(-90 265.1 82.6)">4</text>
<text x="267.6" y="82.6" transform="rotate(-90 267.6 82.6)">5</text>
<text x="270.2" y="82.6" transform="rotate(-90 270.2 82.6)">6</text>
<text x="272.7" y="82.6" transform="rotate(-90 272.7 82.6)">10</text>
<text x="275.2" y="82.6" transform="rotate(-90 275.2 82.6)">11</text>
<text x="277.8" y="82.6" transform="rotate(-90 277.8 82.6)">12</text>
<text x="280.3" y="82.6" transform="rotate(-90 280.3 82.6)">13</text>
<text x="305.7" y="82.6" transform="rotate(-90 305.7 82.6)">3</text>
<text x="308.3" y="82.6" transform="rotate(-90 308.3 82.6)">4</text>
<text x="310.8" y="82.6" transform="rotate(-90 310.8 82.6)">5</text>
<text x="313.3" y="82.6" transform="rotate(-90 313.3 82.6)">6</text>
<text x="315.9" y="82.6" transform="rotate(-90 315.9 82.6)">10</text>
<text x="318.4" y="82.6" transform="rotate(-90 318.4 82.6)">11</text>
<text x="321" y="82.6" transform="rotate(-90 321 82.6)">12</text>
<text x="323.5" y="82.6" transform="rotate(-90 323.5 82.6)">13</text>
<text x="348.9" y="82.6" transform="rotate(-90 348.9 82.6)">3</text>
<text x="351.4" y="82.6" transform="rotate(-90 351.4 82.6)">4</text>
<text x="354" y="82.6" transform="rotate(-90 354 82.6)">5</text>
<text x="356.5" y="82.6" transform="rotate(-90 356.5 82.6)">6</text>
<text x="359.1" y="82.6" transform="rotate(-90 359.1 82.6)">10</text>
<text x="361.6" y="82.6" transform="rotate(-90 361.6 82.6)">11</text>
<text x="364.1" y="82.6" transform="rotate(-90 364.1 82.6)">12</text>
<text x="366.7" y="82.6" transform="rotate(-90 366.7 82.6)">13</text>
<text x="69.7" y="86.1">BUZZER</text>
<text x="134.2" y="89.2" transform="rotate(-90 134.2 89.2)">Q0</text>
<text x="136.7" y="89.2" transform="rotate(-90 136.7 89.2)">Q1</text>
<text x="139.3" y="89.2" transform="rotate(-90 139.3 89.2)">Q2</text>
<text x="141.8" y="89.2" transform="rotate(-90 141.8 89.2)">Q3</text>
<text x="144.4" y="89.2" transform="rotate(-90 144.4 89.2)">Q4</text>
<text x="146.9" y="89.2" transform="rotate(-90 146.9 89.2)">Q5</text>
<text x="149.4" y="89.2" transform="rotate(-90 149.4 89.2)">Q6</text>
<text x="152" y="89.2" transform="rotate(-90 152 89.2)">Q7</text>
<text x="177.4" y="89.2" transform="rotate(-90 177.4 89.2)">Q0</text>
<text x="179.9" y="89.2" transform="rotate(-90 179.9 89.2)">Q1</text>
<text x="182.5" y="89.2" transform="rotate(-90 182.5 89.2)">Q2</text>
<text x="185" y="89.2" transform="rotate(-90 185 89.2)">Q3</text>
<text x="187.5" y="89.2" transform="rotate(-90 187.5 89.2)">Q4</text>
<text x="190.1" y="89.2" transform="rotate(-90 190.1 89.2)">Q5</text>
<text x="192.6" y="89.2" transform="rotate(-90 192.6 89.2)">Q6</text>
<text x="195.2" y="89.2" transform="rotate(-90 195.2 89.2)">Q7</text>
<text x="220.6" y="89.2" transform="rotate(-90 220.6 89.2)">Q0</text>
<text x="223.1" y="89.2" transform="rotate(-90 223.1 89.2)">Q1</text>
<text x="225.6" y="89.2" transform="rotate(-90 225.6 89.2)">Q2</text>
<text x="228.2" y="89.2" transform="rotate(-90 228.2 89.2)">Q3</text>
<text x="230.7" y="89.2" transform="rotate(-90 230.7 89.2)">Q4</text>
<text x="233.3" y="89.2" transform="rotate(-90 233.3 89.2)">Q5</text>
<text x="235.8" y="89.2" transform="rotate(-90 235.8 89.2)">Q6</text>
<text x="238.3" y="89.2" transform="rotate(-90 238.3 89.2)">Q7</text>
<text x="263.7" y="89.2" transform="rotate(-90 263.7 89.2)">Q0</text>
<text x="266.3" y="89.2" transform="rotate(-90 266.3 89.2)">Q1</text>
<text x="268.8" y="89.2" transform="rotate(-90 268.8 89.2)">Q2</text>
<text x="271.4" y="89.2" transform="rotate(-90 271.4 89.2)">Q3</text>
<text x="273.9" y="89.2" transform="rotate(-90 273.9 89.2)">Q4</text>
<text x="276.4" y="89.2" transform="rotate(-90 276.4 89.2)">Q5</text>
<text x="279" y="89.2" transform="rotate(-90 279 89.2)">Q6</text>
<text x="281.5" y="89.2" transform="rotate(-90 281.5 89.2)">Q7</text>
<text x="306.9" y="89.2" transform="rotate(-90 306.9 89.2)">Q0</text>
<text x="309.5" y="89.2" transform="rotate(-90 309.5 89.2)">Q1</text>
<text x="312" y="89.2" transform="rotate(-90 312 89.2)">Q2</text>
<text x="314.5" y="89.2" transform="rotate(-90 314.5 89.2)">Q3</text>
<text x="317.1" y="89.2" transform="rotate(-90 317.1 89.2)">Q4</text>
<text x="319.6" y="89.2" transform="rotate(-90 319.6 89.2)">Q5</text>
<text x="322.2" y="89.2" transform="rotate(-90 322.2 89.2)">Q6</text>
<text x="324.7" y="89.2" transform="rotate(-90 324.7 89.2)">Q7</text>
<text x="350.1" y="89.2" transform="rotate(-90 350.1 89.2)">Q0</text>
<text x="352.6" y="89.2" transform="rotate(-90 352.6 89.2)">Q1</text>
<text x="355.2" y="89.2" transform="rotate(-90 355.2 89.2)">Q2</text>
<text x="357.7" y="89.2" transform="rotate(-90 357.7 89.2)">Q3</text>
<text x="360.3" y="89.2" transform="rotate(-90 360.3 89.2)">Q4</text>
<text x="362.8" y="89.2" transform="rotate(-90 362.8 89.2)">Q5</text>
<text x="365.3" y="89.2" transform="rotate(-90 365.3 89.2)">Q6</text>
<text x="367.9" y="89.2" transform="rotate(-90 367.9 89.2)">Q7</text>
<text x="155.2" y="90.8">74HC164</text>
<text x="198.4" y="90.8">74HC164</text>
<text x="241.6" y="90.8">74HC164</text>
<text x="284.7" y="90.8">74HC164</text>
<text x="327.9" y="90.8">74HC164</text>
<text x="371.1" y="90.8">74HC164</text>
<text x="21.4" y="101.1">220</text>
<text x="134.2" y="99.1" transform="rotate(-90 134.2 99.1)">A</text>
<text x="136.7" y="99.1" transform="rotate(-90 136.7 99.1)">B</text>
<text x="146.9" y="99.1" transform="rotate(-90 146.9 99.1)">CLK</text>
<text x="152" y="99.1" transform="rotate(-90 152 99.1)">MR</text>
<text x="177.4" y="99.1" transform="rotate(-90 177.4 99.1)">A</text>
<text x="179.9" y="99.1" transform="rotate(-90 179.9 99.1)">B</text>
<text x="190.1" y="99.1" transform="rotate(-90 190.1 99.1)">CLK</text>
<text x="195.2" y="99.1" transform="rotate(-90 195.2 99.1)">MR</text>
<text x="220.6" y="99.1" transform="rotate(-90 220.6 99.1)">A</text>
<text x="223.1" y="99.1" transform="rotate(-90 223.1 99.1)">B</text>
<text x="233.3" y="99.1" transform="rotate(-90 233.3 99.1)">CLK</text>
<text x="238.3" y="99.1" transform="rotate(-90 238.3 99.1)">MR</text>
<text x="263.7" y="99.1" transform="rotate(-90 263.7 99.1)">A</text>
<text x="266.3" y="99.1" transform="rotate(-90 266.3 99.1)">B</text>
<text x="276.4" y="99.1" transform="rotate(-90 276.4 99.1)">CLK</text>
<text x="281.5" y="99.1" transform="rotate(-90 281.5 99.1)">MR</text>
<text x="306.9" y="99.1" transform="rotate(-90 306.9 99.1)">A</text>
<text x="309.5" y="99.1" transform="rotate(-90 309.5 99.1)">B</text>
<text x="319.6" y="99.1" transform="rotate(-90 319.6 99.1)">CLK</text>
<text x="324.7" y="99.1" transform="rotate(-90 324.7 99.1)">MR</text>
<text x="350.1" y="99.1" transform="rotate(-90 350.1 99.1)">A</text>
<text x="352.6" y="99.1" transform="rotate(-90 352.6 99.1)">B</text>
<text x="362.8" y="99.1" transform="rotate(-90 362.8 99.1)">CLK</text>
<text x="367.8" y="99.1" transform="rotate(-90 367.8 99.1)">MR</text>
<text x="53.5" y="107.6">2</text>
<text x="110.5" y="107.6">15</text>
<text x="133" y="104" transform="rotate(-90 133 104)">1</text>
<text x="135.5" y="104.1" transform="rotate(-90 135.5 104.1)">2</text>
<text x="145.7" y="104.1" transform="rotate(-90 145.7 104.1)">8</text>
<text x="150.8" y="104.1" transform="rotate(-90 150.8 104.1)">9</text>
<text x="176.2" y="104.1" transform="rotate(-90 176.2 104.1)">1</text>
<text x="178.7" y="104.1" transform="rotate(-90 178.7 104.1)">2</text>
<text x="188.9" y="104.1" transform="rotate(-90 188.9 104.1)">8</text>
<text x="194" y="104.1" transform="rotate(-90 194 104.1)">9</text>
<text x="219.4" y="104.1" transform="rotate(-90 219.4 104.1)">1</text>
<text x="221.9" y="104.1" transform="rotate(-90 221.9 104.1)">2</text>
<text x="232.1" y="104.1" transform="rotate(-90 232.1 104.1)">8</text>
<text x="237.1" y="104.1" transform="rotate(-90 237.1 104.1)">9</text>
<text x="262.5" y="104.1" transform="rotate(-90 262.5 104.1)">1</text>
<text x="265.1" y="104.1" transform="rotate(-90 265.1 104.1)">2</text>
<text x="275.2" y="104.1" transform="rotate(-90 275.2 104.1)">8</text>
<text x="280.3" y="104.1" transform="rotate(-90 280.3 104.1)">9</text>
<text x="305.7" y="104.1" transform="rotate(-90 305.7 104.1)">1</text>
<text x="308.3" y="104.1" transform="rotate(-90 308.3 104.1)">2</text>
<text x="318.4" y="104.1" transform="rotate(-90 318.4 104.1)">8</text>
<text x="323.5" y="104" transform="rotate(-90 323.5 104)">9</text>
<text x="348.9" y="104" transform="rotate(-90 348.9 104)">1</text>
<text x="351.4" y="104.1" transform="rotate(-90 351.4 104.1)">2</text>
<text x="361.6" y="104.1" transform="rotate(-90 361.6 104.1)">8</text>
<text x="366.7" y="104.1" transform="rotate(-90 366.7 104.1)">9</text>
<text x="53.5" y="110.1">3</text>
<text x="53.5" y="112.7">4</text>
<text x="58.5" y="108.8">RA0/AN0</text>
<text x="58.5" y="111.3">RA1/AN1</text>
<text x="58.5" y="113.9">RA2/AN2/VREF-/CVREF</text>
<text x="84" y="111.3">RC1/T1OSI/CCP2/UOE</text>
<text x="87.8" y="108.8">RC0/T1OSO/T1CKI</text>
<text x="91.5" y="113.9">RC2/CCP1/P1A</text>
<text x="110.5" y="110.1">16</text>
<text x="110.5" y="112.7">17</text>
<text x="53.5" y="115.2">5</text>
<text x="53.5" y="117.8">6</text>
<text x="58.5" y="116.4">RA3/AN3/VREF+</text>
<text x="58.5" y="119">RA4/T0CKI/C1OUT/RCV</text>
<text x="95.6" y="119">RC5/D+/VP</text>
<text x="95.8" y="116.4">RC4/D-/VM</text>
<text x="110.5" y="115.2">23</text>
<text x="110.5" y="117.8">24</text>
<text x="52.4" y="122.8">14</text>
<text x="52.4" y="125.4">13</text>
<text x="53.5" y="120.3">7</text>
<text x="58.5" y="121.5">RA5/AN4/SS/LVDIN/C2OUT</text>
<text x="58.5" y="124">RA6/OSC2/CLKO</text>
<text x="90.1" y="124">RC7/RX/DT/SDO</text>
<text x="95.5" y="121.5">RC6/TX/CK</text>
<text x="110.5" y="120.3">25</text>
<text x="110.5" y="122.8">26</text>
<text x="13.8" y="131.8">CRYSTAL</text>
<text x="40.9" y="131.7">b1</text>
<text x="52.4" y="130.5">33</text>
<text x="58.5" y="126.6">OSC1/CLKI</text>
<text x="58.5" y="131.7">RB0/AN12/INT0/FLT0/SDI/SDA</text>
<text x="96.4" y="131.7">RD0/SPP0</text>
<text x="110.5" y="130.5">19</text>
<text x="40.9" y="134.2">b2</text>
<text x="40.9" y="136.7">b3</text>
<text x="52.4" y="133">34</text>
<text x="52.4" y="135.5">35</text>
<text x="58.5" y="134.2">RB1/AN10/INT1/SCK/SCL</text>
<text x="58.5" y="136.7">RB2/AN8/INT2/VMO</text>
<text x="96.4" y="134.2">RD1/SPP1</text>
<text x="96.4" y="136.7">RD2/SPP2</text>
<text x="110.5" y="133">20</text>
<text x="110.5" y="135.5">21</text>
<text x="52.4" y="138.1">36</text>
<text x="52.4" y="140.6">37</text>
<text x="52.4" y="143.2">38</text>
<text x="58.5" y="139.3">RB3/AN9/CCP2/VPO</text>
<text x="58.5" y="141.8">RB4/AN11/KBI0/CSSPP</text>
<text x="96.4" y="139.3">RD3/SPP3</text>
<text x="96.4" y="141.8">RD4/SPP4</text>
<text x="110.5" y="138.1">22</text>
<text x="110.5" y="140.6">27</text>
<text x="110.5" y="143.2">28</text>
<text x="52.4" y="145.7">39</text>
<text x="52.4" y="148.2">40</text>
<text x="58.5" y="144.4">RB5/KBI1/PGM</text>
<text x="58.5" y="146.9">RB6/KBI2/PGC</text>
<text x="58.5" y="149.4">RB7/KBI3/PGD</text>
<text x="91.6" y="146.9">RD6/SPP6/P1C</text>
<text x="91.6" y="149.4">RD7/SPP7/P1D</text>
<text x="91.7" y="144.4">RD5/SPP5/P1B</text>
<text x="110.5" y="145.7">29</text>
<text x="110.5" y="148.2">30</text>
<text x="152.7" y="146.6">AND</text>
<text x="195.8" y="146.6">AND</text>
<text x="239" y="146.6">AND</text>
<text x="282.2" y="146.6">AND</text>
<text x="325.4" y="146.6">AND</text>
<text x="368.6" y="146.6">AND</text>
<text x="88.7" y="154.5">RE0/AN5/CK1SPP</text>
<text x="110.5" y="153.3">8</text>
<text x="110.5" y="155.9">9</text>
<text x="52.4" y="160.9">18</text>
<text x="88.7" y="157.1">RE1/AN6/CK2SPP</text>
<text x="89.7" y="159.6">RE2/AN7/OESPP</text>
<text x="110.5" y="158.4">10</text>
<text x="110.5" y="160.9">1</text>
<text x="57" y="166.1">PIC18F4550</text>
<text x="58.5" y="162.1">VUSB</text>
<text x="90.9" y="162.1">RE3/MCLR/VPP</text>
<text x="47.8" y="172.8" transform="rotate(-90 47.8 172.8)">b1</text>
<text x="51.9" y="184.9">220</text>
<text x="115.4" y="195">10k</text>
<text x="47.8" y="200.7" transform="rotate(-90 47.8 200.7)">b2</text>
<text x="51.9" y="212.8">220</text>
<text x="47.8" y="226.1" transform="rotate(-90 47.8 226.1)">b3</text>
<text x="51.9" y="238.2">220</text>
</g>
</svg>
